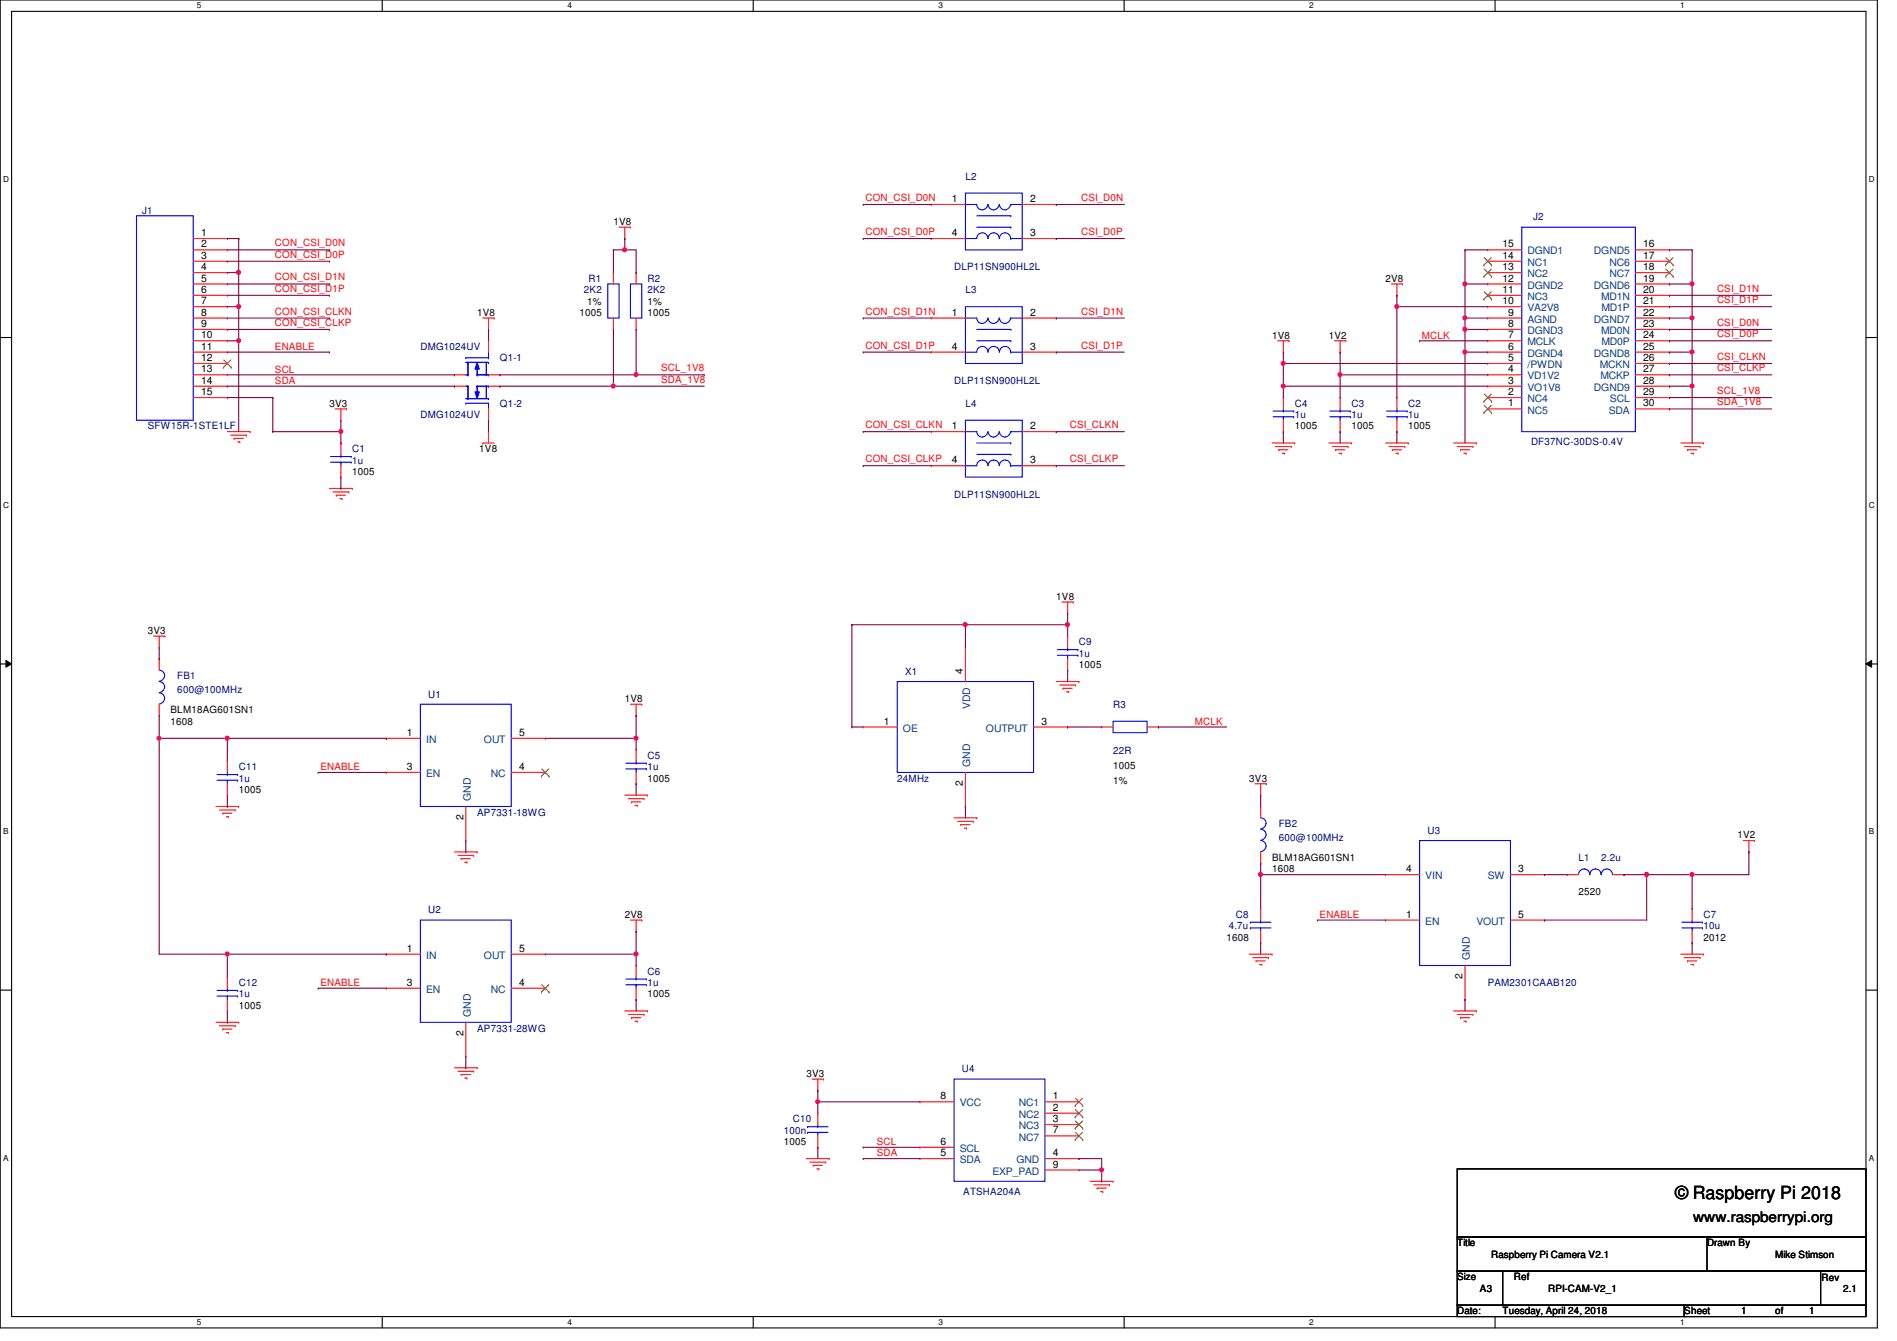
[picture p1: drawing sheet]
<svg xmlns="http://www.w3.org/2000/svg" width="297mm" height="210mm" viewBox="0 0 297 210" stroke-linecap="round" stroke-linejoin="round" font-family="sans-serif">
<path d="M0 0h294v207.9h-294zM1.8 1.8h290.4v204.3h-290.4z" fill="none" stroke="#000" stroke-width=".17"/>
<g fill="#fff">
<path d="M30.8 .2h.7v1.4h-.7z"/>
<path d="M30.8 206.2h.7v1.4h-.7z"/>
</g>
<path d="M59.9 0v1.8M59.9 206.1v1.8" fill="none" stroke="#000" stroke-width=".17"/>
<g fill="#fff">
<path d="M88.9 .2h.6v1.4h-.6z"/>
<path d="M88.9 206.2h.6v1.4h-.6z"/>
</g>
<path d="M117.9 0v1.8M117.9 206.1v1.8" fill="none" stroke="#000" stroke-width=".17"/>
<g fill="#fff">
<path d="M146.9 .2h.7v1.4h-.7z"/>
<path d="M146.9 206.2h.7v1.4h-.7z"/>
</g>
<path d="M176 0v1.8M176 206.1v1.8" fill="none" stroke="#000" stroke-width=".17"/>
<g fill="#fff">
<path d="M205 .2h.7v1.4h-.7z"/>
<path d="M205 206.2h.7v1.4h-.7z"/>
</g>
<path d="M234.1 0v1.8M234.1 206.1v1.8" fill="none" stroke="#000" stroke-width=".17"/>
<g fill="#fff">
<path d="M263.1 .2h.7v1.4h-.7z"/>
<path d="M263.1 206.2h.7v1.4h-.7z"/>
<path d="M.5 27.3h.9v1.4h-.9z"/>
<path d="M292.6 27.3h.9v1.4h-.9z"/>
<path d="M.5 78.4h.9v1.4h-.9z"/>
<path d="M292.6 78.4h.9v1.4h-.9z"/>
</g>
<path d="M0 52.8h1.8M292.2 52.8h1.8" fill="none" stroke="#000" stroke-width=".17"/>
<g fill="#fff">
<path d="M.5 129.5h.8v1.4h-.8z"/>
<path d="M292.6 129.5h.9v1.4h-.9z"/>
</g>
<path d="M0 103.9h1.8M292.2 103.9h1.8" fill="none" stroke="#000" stroke-width=".17"/>
<path d="M.9 103.4l.9 .5-.9 .5zM292.2 103.9l.9-.5v1z" fill="#000"/>
<path d="M.9 103.4l.9 .5-.9 .5zM292.2 103.9l.9-.5v1z" fill="none" stroke="#000" stroke-width=".16"/>
<g fill="#fff">
<path d="M.5 180.5h.8v1.4h-.8z"/>
<path d="M292.6 180.5h.9v1.4h-.9z"/>
</g>
<path d="M0 155h1.8M292.2 155h1.8M228.2 183h64v10.6h-64zM228.2 193.6h64v5.4h-64zM228.2 199h7.1v5.3h-7.1zM235.3 199h49.8v5.3h-49.8zM267.3 193.6h24.9v5.4h-24.9zM285.1 199h7.1v5.3h-7.1zM228.2 204.3h35.5v1.8h-35.5zM263.7 204.3h28.5v1.8h-28.5z" fill="none" stroke="#000" stroke-width=".17"/>
<g fill="none" stroke="#f00" stroke-width=".17">
<path d="M96.9 35.6h1.8M97.8 37.3h.1M97.8 35.6v1.7M98.7 35.6h.1M233 39.1h.1M233 39.1h5.3M256.1 39.1h5.3M261.4 39.1h.1M75.6 49.8h1.8M76.5 51.6h.1M76.5 49.8v1.8M77.4 49.8h.1"/>
<path d="M96.1 51.6h.1M96.1 42.7h.1M96.1 42.7v1.7M96.1 49.8v1.8M200.1 53.3h1.7M201 55.1h.1M201 53.3v1.8M201.8 53.3h.1M209 53.3h1.7M209.8 55.1h.1M209.8 53.3v1.8M210.7 53.3h.1"/>
<path d="M217.8 44.4h1.8M218.7 46.2h.1M218.7 44.4v1.8M219.6 44.4h.1M233 58.7h.1M233 56.9h.1M233 55.1h.1M233 53.3h.1M233 51.6h.1M233 49.8h.1M233 48h.1M233 46.2h.1"/>
<path d="M233 44.4h.1M233 42.7h.1M233 40.9h.1M233 49.8h5.3M233 44.4h5.3M233 53.3h5.3M233 58.7h5.3M233 56.9h5.3M233 55.1h5.3M233 51.6h5.3M233 48h5.3M233 46.2h5.3"/>
<path d="M233 42.7h5.3M233 40.9h5.3M256.1 49.8h5.3M256.1 44.4h5.3M256.1 53.3h5.3M256.1 58.7h5.3M256.1 56.9h5.3M256.1 55.1h5.3M256.1 51.6h5.3M256.1 48h5.3M256.1 46.2h5.3M256.1 42.7h5.3"/>
<path d="M256.1 40.9h5.3M261.4 40.9h.1M261.4 42.7h.1M261.4 44.4h.1M261.4 46.2h.1M261.4 48h.1M261.4 49.8h.1M261.4 51.6h.1M261.4 53.3h.1M261.4 55.1h.1M261.4 56.9h.1M261.4 58.7h.1"/>
<path d="M35.6 67.6h3.6M36.1 68.1h2.5M36.7 68.6h.1M36.7 68.6h1.4M37.2 69.2h.3M37.5 69.2h.1M38.6 68.1h.1M39.2 67.6h.1M51.6 76.5h3.6M52.2 77h2.4M52.5 64h1.8M52.7 77.5h.1"/>
<path d="M52.7 77.5h1.4M53.2 78.1h.3M53.4 65.8h.1M53.4 64v1.8M53.5 78.1h.1M54.3 64h.1M54.6 77h.1M55.2 76.5h.1M75.6 69.3h.1M75.6 69.3h1.8M76.5 67.6h.1M76.5 67.6v1.7"/>
<path d="M145.8 67.6h.1M145.8 72.9h.1M145.8 67.6h5.4M145.8 72.9h5.4M160.1 67.6h5.3M160.1 72.9h5.3M165.4 67.6h.1M165.4 72.9h.1M199.2 69.3h3.5M199.7 69.9h2.5M200.2 70.4h.1M200.2 70.4h1.5"/>
<path d="M200.8 71h.3M201.1 71h.1M202.2 69.9h.1M202.7 69.3h.1M208.1 69.3h3.5M208.6 69.9h2.5M209.1 70.4h.1M209.1 70.4h1.5M209.7 71h.3M210 71h.1M211.1 69.9h.1M211.6 69.3h.1"/>
<path d="M217 69.3h3.5M217.5 69.9h2.5M218 70.4h.1M218 70.4h1.5M218.6 71h.3M218.9 71h.1M220 69.9h.1M220.5 69.3h.1M227.6 69.3h3.6M228.2 69.9h2.4M228.7 70.4h.1M228.7 70.4h1.4"/>
<path d="M229.2 71h.4M229.6 71h.1M230.6 69.9h.1M231.2 69.3h.1M233 64h.1M233 62.2h.1M233 60.5h.1M233 64h5.3M233 62.2h5.3M233 60.5h5.3M256.1 64h5.3M256.1 62.2h5.3"/>
<path d="M256.1 60.5h5.3M261.4 60.5h.1M261.4 62.2h.1M261.4 64h.1M263.2 69.3h3.5M263.7 69.9h2.5M264.2 70.4h.1M264.2 70.4h1.5M264.8 71h.3M265.1 71h.1M266.2 69.9h.1M266.7 69.3h.1"/>
<path d="M24 99.6h1.8M24.9 99.6v1.7M25.8 99.6h.1M166.3 94.2h1.8M167.2 96h.1M167.2 99.6h.1M167.2 94.2v1.8M167.2 99.6v1.7M168.1 94.2h.1M24.9 101.3h.1M24.9 103.1h.1M24.9 112h.1"/>
<path d="M24.9 103.1v1.8M24.9 110.2v1.8M60.5 115.6h.1M60.5 115.6h5.3M80 115.6h5.4M85.4 115.6h.1M98.7 110.2h1.8M99.6 112h.1M99.6 117.3h.1M99.6 110.2v1.8M99.6 117.3v1.8M100.5 110.2h.1"/>
<path d="M165.4 106.7h3.5M165.9 107.2h2.5M166.5 107.7h.1M166.5 107.7h1.4M167 108.3h.3M167.2 104.9h.1M167.2 103.1v1.8M167.3 108.3h.1M168.4 107.2h.1M168.9 106.7h.1M172.5 113.8h.1M172.5 113.8h1.8"/>
<path d="M179.6 113.8h1.8M181.4 113.8h.1M33.8 126.2h3.6M34.4 126.8h2.4M34.9 127.3h.1M34.9 127.3h1.4M35.4 127.8h.4M35.8 127.8h.1M36.8 126.8h.1M37.4 126.2h.1M60.5 120.9h.1M60.5 120.9h5.3"/>
<path d="M71.2 133.3h3.5M71.7 133.9h2.5M72.2 134.4h.1M72.2 134.4h1.5M72.8 135h.3M72.9 131.6h.1M72.9 126.2v5.4M73.1 135h.1M74.2 133.9h.1M74.7 133.3h.1M80 120.9h5.4M85.4 120.9h.1"/>
<path d="M97.8 124.5h3.6M98.4 125h2.4M98.9 125.5h.1M98.9 125.5h1.4M99.4 126.1h.4M99.6 122.7h.1M99.6 120.9v1.8M99.8 126.1h.1M100.8 125h.1M101.4 124.5h.1M149.4 128h3.5M149.9 128.6h2.5"/>
<path d="M150.4 129.1h.1M150.4 129.1h1.5M151 129.6h.3M151.3 129.6h.1M152.4 128.6h.1M152.9 128h.1M196.5 122.7h1.8M197.4 124.5h.1M197.4 126.2h.1M197.4 135.1h.1M197.4 122.7v1.8M197.4 126.2v1.8"/>
<path d="M197.4 133.3v1.8M198.3 122.7h.1M217 136.9h.1M217 136.9h5.3M236.5 136.9h5.3M241.8 136.9h.1M245.4 136.9h.1M245.4 136.9h1.8M252.5 136.9h1.8M254.3 136.9h.1M273 131.6h1.7M273.9 133.3h.1"/>
<path d="M273.9 131.6v1.7M274.7 131.6h.1M60.5 149.4h.1M60.5 154.7h.1M60.5 149.4h5.3M60.5 154.7h5.3M80 149.4h5.4M80 154.7h5.4M85.4 149.4h.1M85.4 154.7h.1M97.8 158.2h3.6M98.4 158.8h2.4"/>
<path d="M98.7 144h1.8M98.9 159.3h.1M98.9 159.3h1.4M99.4 159.9h.4M99.6 145.8h.1M99.6 151.1h.1M99.6 156.5h.1M99.6 144v1.8M99.6 151.1v1.8M99.6 154.7v1.8M99.8 159.9h.1M100.5 144h.1"/>
<path d="M100.8 158.8h.1M101.4 158.2h.1M195.6 149.4h3.6M196.2 149.9h2.4M196.7 150.4h.1M196.7 150.4h1.4M197.2 151h.4M197.6 151h.1M198.6 149.9h.1M199.2 149.4h.1M217 144h.1M217 144h5.3"/>
<path d="M227.6 158.2h3.6M228.2 158.8h2.4M228.7 159.3h.1M228.7 159.3h1.4M229.2 159.9h.4M229.4 156.5h.1M229.4 151.1v5.4M229.6 159.9h.1M230.6 158.8h.1M231.2 158.2h.1M236.5 144h5.3M241.8 144h.1"/>
<path d="M263.2 149.4h3.5M263.7 149.9h2.5M264.2 150.4h.1M264.2 150.4h1.5M264.8 151h.3M265.1 151h.1M266.2 149.9h.1M266.7 149.4h.1M33.8 160h3.6M34.4 160.6h2.4M34.9 161.1h.1M34.9 161.1h1.4"/>
<path d="M35.4 161.6h.4M35.8 161.6h.1M36.8 160.6h.1M37.4 160h.1M71.2 167.1h3.5M71.7 167.7h2.5M72.2 168.2h.1M72.2 168.2h1.5M72.8 168.7h.3M72.9 165.4h.1M72.9 160v5.4M73.1 168.7h.1"/>
<path d="M74.2 167.7h.1M74.7 167.1h.1M127.2 168.9h1.7M128.1 170.7h.1M128.1 168.9v1.8M128.9 168.9h.1M126.3 181.4h3.5M126.8 181.9h2.5M127.3 182.4h.1M127.3 182.4h1.5M127.9 183h.3M128.2 183h.1"/>
<path d="M129.3 181.9h.1M129.8 181.4h.1M170.7 184.9h3.6M171.3 185.5h2.4M171.8 186h.1M171.8 186h1.4M172.3 186.5h.4M172.7 186.5h.1M173.7 185.5h.1M174.3 184.9h.1"/>
</g>
<g fill="none" stroke="#00f" stroke-width=".17">
<path d="M238.3 35.6h17.8v32h-17.8zM95.2 44.4h1.7v5.4h-1.7zM72.9 63.1h.1M72.9 62.4h3.6M72.9 60.5h.4M72.9 63.1h3.6M73.3 60.5h.1M73.3 62.2h.1M73.3 62.4h.1M73.3 60.5v1.9M74.7 60.5h.1M74.7 60.5h1.8"/>
<path d="M74.7 60.5v1M76.2 60.6h.1M76.2 60.5h.1M76.2 60.5v1.9M76.5 62.4h.1M76.5 60.5h.1M76.5 63.1h.1M76.5 63.1v.9M151.2 65.8h8.9v8.9h-8.9zM151.2 67.6h1.7a.87 .87 0 0 0 .9 .8 .87 .87 0 0 0 .9-.8M151.2 72.9h.1M151.2 67.6h.1"/>
<path d="M151.2 72.9h1.7a.87 .87 0 0 1 .9-.9 .87 .87 0 0 1 .9 .9M152.9 69.3h5.4M152.9 71.1h5.4M154.7 67.6a.87 .87 0 0 0 .9 .8 .87 .87 0 0 0 .9-.8M154.7 72.9a.87 .87 0 0 1 .9-.9 .87 .87 0 0 1 .9 .9M156.5 67.6a.87 .87 0 0 0 .9 .8 .87 .87 0 0 0 .8-.8M156.5 72.9a.87 .87 0 0 1 .9-.9 .87 .87 0 0 1 .8 .9M158.3 69.3h.1M158.3 71.1h.1M158.3 67.6h.1M158.3 72.9h.1M158.3 72.9h1.8"/>
<path d="M158.3 67.6h1.8M24.9 104.9a.87 .87 0 0 1 .9 .9 .87 .87 0 0 1-.9 .8M24.9 106.7a.87 .87 0 0 1 .9 .8 .87 .87 0 0 1-.9 .9M24.9 108.5a.87 .87 0 0 1 .9 .8 .87 .87 0 0 1-.9 .9M65.8 110.2h14.2v16h-14.2zM98 119.5h3.2M99.6 119.5h.1M99.6 119.1v.4M101.2 119.5h.1M165.6 102.6h3.2M165.6 101.7h3.2M167.2 101.7h.1"/>
<path d="M167.2 102.6h.1M167.2 101.3v.4M167.2 102.6v.5M168.8 102.6h.1M168.8 101.7h.1M174.3 112.9h5.3v1.8h-5.3zM98 120.4h3.2M99.6 120.4h.1M99.6 120.4v.5M101.2 120.4h.1M197.4 128a.87 .87 0 0 1 .8 .9 .87 .87 0 0 1-.8 .9M197.4 129.8a.87 .87 0 0 1 .8 .9 .87 .87 0 0 1-.8 .8"/>
<path d="M197.4 131.6a.87 .87 0 0 1 .8 .8 .87 .87 0 0 1-.8 .9M222.3 131.6h14.2v19.5h-14.2zM247.2 136.9a.87 .87 0 0 1 .8-.9 .87 .87 0 0 1 .9 .9M249 136.9a.87 .87 0 0 1 .8-.9 .87 .87 0 0 1 .9 .9M250.7 136.9a.87 .87 0 0 1 .9-.9 .87 .87 0 0 1 .9 .9M65.8 144h14.2v16h-14.2zM98 154.1h3.2M98 153.2h3.2M99.6 153.2h.1M99.6 154.1h.1M99.6 152.9v.3M99.6 154.1v.6"/>
<path d="M101.2 154.1h.1M101.2 153.2h.1"/>
</g>
<g fill="none" stroke="#804000" stroke-width=".16">
<path d="M232.4 46.8h.1M232.4 43.3h.1M232.4 41.5h.1M232.4 45.7l1.1 1.1M232.4 42.1l1.1 1.2M232.4 40.3l1.1 1.2M233.5 45.7l-1.1 1.1M233.5 42.1l-1.1 1.2M233.5 40.3l-1.1 1.2M233.5 46.8h.1M233.5 43.3h.1M233.5 41.5h.1"/>
<path d="M260.8 41.5h.1M260.8 43.3h.1M260.9 40.3l1.1 1.2M260.9 42.1l1.1 1.2M262 40.3l-1.2 1.2M262 42.1l-1.2 1.2M262 41.5h.1M262 43.3h.1M232.4 64.6h.1M232.4 62.8h.1M232.4 63.5l1.1 1.1M232.4 61.7l1.1 1.1"/>
<path d="M233.5 63.5l-1.1 1.1M233.5 61.7l-1.1 1.1M233.5 64.6h.1M233.5 62.8h.1M84.8 121.5h.1M84.8 120.4l1.2 1.1M85.9 120.4l-1.1 1.1M86 121.5h.1M84.8 155.3h.1M84.8 154.1l1.2 1.2M85.9 154.1l-1.1 1.2M86 155.3h.1"/>
</g>
<path d="M74.4 61.3h.7l-.4 1.1z" fill="#00f"/>
<g fill="none" stroke="#00f" stroke-width=".17">
<path d="M72.9 56h.1M72.9 56.7h3.6M72.9 58.7h.4M72.9 56h3.6M73.3 58.7h.1M73.3 56.9h.1M73.3 56.7h.1M73.3 56.7v2M74.7 58.7h.1M74.7 58.7h1.8M74.7 57.6v1.1M76.2 58.5h.1"/>
<path d="M76.2 58.7h.1M76.2 56.7v2M76.5 56.7h.1M76.5 58.7h.1M76.5 56h.1M76.5 55.1v.9M74.4 61.3h.7l-.4 1.1zM217.1 65.2h3.2M217.1 64.3h3.2M218.7 64.3h.1M218.7 65.2h.1M218.7 64v.3"/>
<path d="M218.7 65.2v.6M220.3 65.2h.1M220.3 64.3h.1M34 122.1h3.2M34 121.2h3.2M35.6 121.2h.1M35.6 122.1h.1M35.6 120.9v.3M35.6 122.1v.6M37.2 122.1h.1M37.2 121.2h.1M195.8 145.2h.1"/>
<path d="M195.8 144.4h.1M195.8 145.2h3.2M195.8 144.4h3.2M197.4 144.4h.1M197.4 145.2h.1M197.4 144v.4M197.4 145.2v.6"/>
</g>
<g fill="none" stroke="#f00" stroke-width=".17">
<path d="M71.2 60.5h.1M71.2 60.5h1.7M76.5 65.8h.1M76.5 64v1.8M76.5 60.5h1.8M78.3 60.5h.1M218.7 62.2h.1M218.7 67.6h.1M218.7 62.2v1.8M218.7 65.8v1.8M35.6 119.1h.1M35.6 119.1v1.8"/>
<path d="M35.6 124.5h.1M35.6 122.7v1.8M197.4 142.2h.1M197.4 147.6h.1M197.4 142.2v1.8M197.4 145.8v1.8"/>
</g>
<path d="M74.7 56.7l.4 1.1h-.7z" fill="#00f"/>
<g fill="none" stroke="#00f" stroke-width=".17">
<path d="M21.4 33.8h8.9v32h-8.9zM151.2 30.2h8.9v8.9h-8.9zM151.2 32h1.7a.87 .87 0 0 0 .9 .9 .87 .87 0 0 0 .9-.9M151.2 37.3h.1M151.2 32h.1M151.2 37.3h1.7a.87 .87 0 0 1 .9-.9 .87 .87 0 0 1 .9 .9M152.9 33.8h5.4M152.9 35.6h5.4M154.7 32a.87 .87 0 0 0 .9 .9 .87 .87 0 0 0 .9-.9M154.7 37.3a.87 .87 0 0 1 .9-.9 .87 .87 0 0 1 .9 .9M156.5 32a.87 .87 0 0 0 .9 .9 .87 .87 0 0 0 .8-.9M156.5 37.3a.87 .87 0 0 1 .9-.9 .87 .87 0 0 1 .8 .9"/>
<path d="M158.3 33.8h.1M158.3 35.6h.1M158.3 32h.1M158.3 37.3h.1M158.3 37.3h1.8M158.3 32h1.8M74.7 56.7l.4 1.1h-.7zM98.7 44.4h1.8v5.4h-1.8zM151.2 48h8.9v8.9h-8.9zM151.2 49.8h1.7a.87 .87 0 0 0 .9 .8 .87 .87 0 0 0 .9-.8M151.2 55.1h.1M151.2 49.8h.1"/>
<path d="M151.2 55.1h1.7a.87 .87 0 0 1 .9-.9 .87 .87 0 0 1 .9 .9M152.9 51.6h5.4M152.9 53.3h5.4M154.7 49.8a.87 .87 0 0 0 .9 .8 .87 .87 0 0 0 .9-.8M154.7 55.1a.87 .87 0 0 1 .9-.9 .87 .87 0 0 1 .9 .9M156.5 49.8a.87 .87 0 0 0 .9 .8 .87 .87 0 0 0 .8-.8M156.5 55.1a.87 .87 0 0 1 .9-.9 .87 .87 0 0 1 .8 .9M158.3 51.6h.1M158.3 53.3h.1M158.3 49.8h.1M158.3 55.1h.1M158.3 55.1h1.8"/>
<path d="M158.3 49.8h1.8M51.8 72.3h3.2M51.8 71.5h3.2M53.4 71.5h.1M53.4 72.3h.1M53.4 71.1v.4M53.4 72.3v.6M55 72.3h.1M55 71.5h.1M199.3 65.2h3.3M199.3 64.3h3.3M201 64.3h.1"/>
<path d="M201 65.2h.1M201 64v.3M201 65.2v.6M202.6 65.2h.1M202.6 64.3h.1M208.2 65.2h3.3M208.2 64.3h3.3M209.8 64.3h.1M209.8 65.2h.1M209.8 64v.3M209.8 65.2v.6M211.5 65.2h.1"/>
<path d="M211.5 64.3h.1M140.5 106.7h21.3v14.2h-21.3zM34 155.9h3.2M34 155h3.2M35.6 155h.1M35.6 155.9h.1M35.6 154.7v.3M35.6 155.9v.6M37.2 155.9h.1M37.2 155h.1M263.4 145.2h3.2M263.4 144.4h3.2"/>
<path d="M265 144.4h.1M265 145.2h.1M265 144v.4M265 145.2v.6M266.6 145.2h.1M266.6 144.4h.1M126.4 177.2h.1M126.4 176.4h.1M126.4 177.2h3.3M126.4 176.4h3.3M128.1 176.4h.1M128.1 177.2h.1"/>
<path d="M128.1 176v.4M128.1 177.2v.6M149.4 168.9h14.2v16h-14.2z"/>
</g>
<g fill="none" stroke="#f00" stroke-width=".17">
<path d="M30.3 37.3h5.3M30.3 39.1h5.3M35.6 37.3h.1M35.6 39.1h.1M145.8 32h.1M145.8 37.3h.1M145.8 32h5.4M145.8 37.3h5.4M160.1 32h5.3M160.1 37.3h5.3M165.4 32h.1M165.4 37.3h.1"/>
<path d="M30.3 58.7h5.3M30.3 49.8h5.3M30.3 55.1h5.3M30.3 40.9h5.3M30.3 42.7h5.3M30.3 44.4h5.3M30.3 46.2h5.3M30.3 48h5.3M30.3 51.6h5.3M30.3 53.3h5.3M30.3 56.9h5.3M35.6 40.9h.1"/>
<path d="M35.6 42.7h.1M35.6 44.4h.1M35.6 46.2h.1M35.6 48h.1M35.6 49.8h.1M35.6 51.6h.1M35.6 53.3h.1M35.6 55.1h.1M35.6 56.9h.1M35.6 58.7h.1M71.2 58.7h.1M71.2 58.7h1.7"/>
<path d="M76.5 53.3h.1M76.5 53.3v1.8M76.5 58.7h1.8M78.3 58.7h.1M99.6 51.6h.1M99.6 42.7h.1M99.6 42.7v1.7M99.6 49.8v1.8M145.8 49.8h.1M145.8 55.1h.1M145.8 49.8h5.4M145.8 55.1h5.4"/>
<path d="M160.1 49.8h5.3M160.1 55.1h5.3M165.4 49.8h.1M165.4 55.1h.1M30.3 60.5h5.3M30.3 62.2h5.3M35.6 60.5h.1M35.6 62.2h.1M53.4 69.3h.1M53.4 74.7h.1M53.4 69.3v1.8M53.4 72.9v1.8"/>
<path d="M201 62.2h.1M201 67.6h.1M201 62.2v1.8M201 65.8v1.8M209.8 62.2h.1M209.8 67.6h.1M209.8 62.2v1.8M209.8 65.8v1.8M135.2 113.8h.1M135.2 113.8h5.3M151.2 101.3h.1M151.2 101.3v5.4"/>
<path d="M161.8 113.8h5.4M167.2 113.8h.1M151.2 126.2h.1M151.2 120.9v5.3M35.6 152.9h.1M35.6 158.2h.1M35.6 152.9v1.8M35.6 156.5v1.7M265 142.2h.1M265 147.6h.1M265 142.2v1.8M265 145.8v1.8"/>
<path d="M128.1 174.2h.1M128.1 179.6h.1M128.1 174.2v1.8M128.1 177.8v1.8M144.1 172.5h.1M144.1 179.6h.1M144.1 172.5h5.3M144.1 179.6h5.3M163.6 172.5h5.3M163.6 174.2h5.3M163.6 176h5.3M163.6 177.8h5.3"/>
<path d="M168.9 172.5h.1M168.9 174.2h.1M168.9 176h.1M168.9 177.8h.1M144.1 181.4h.1M144.1 181.4h5.3M163.6 181.4h5.3M163.6 183.1h5.3M168.9 181.4h.1M168.9 183.1h.1"/>
</g>
<g fill="none" stroke="#804000" stroke-width=".16">
<path d="M35 57.5h.1M35 56.3l1.2 1.2M36.1 56.3l-1.1 1.2M36.2 57.5h.1M168.4 173.1h.1M168.4 174.8h.1M168.4 176.6h.1M168.4 178.4h.1M168.4 171.9l1.1 1.2M168.4 173.7l1.1 1.1M168.4 175.5l1.1 1.1M168.4 177.2l1.1 1.2"/>
<path d="M169.5 171.9l-1.1 1.2M169.5 173.7l-1.1 1.1M169.5 175.5l-1.1 1.1M169.5 177.2l-1.1 1.2M169.5 173.1h.1M169.5 174.8h.1M169.5 176.6h.1M169.5 178.4h.1"/>
</g>
<path d="M35.6 37.3h1.8M37.4 37.3h.1M37.4 37.3v5.4M76.5 51.6h.1M76.5 51.6v1.7" fill="none" stroke="#800040" stroke-width=".17"/>
<circle cx="37.4" cy="42.6" r=".32" fill="#f0f"/>
<circle cx="37.4" cy="42.6" r=".32" fill="none" stroke="#f0f" stroke-width=".17"/>
<path d="M35.6 42.7h1.8M35.6 48h1.8M37.4 42.7h.1M37.4 48h.1M37.4 42.7v10.6" fill="none" stroke="#800040" stroke-width=".17"/>
<circle cx="37.4" cy="48" r=".32" fill="#f0f"/>
<circle cx="37.4" cy="48" r=".32" fill="none" stroke="#f0f" stroke-width=".17"/>
<path d="M35.6 53.3h1.8M37.4 53.3h.1M37.4 53.3v14.3" fill="none" stroke="#800040" stroke-width=".17"/>
<circle cx="37.4" cy="53.3" r=".32" fill="#f0f"/>
<circle cx="37.4" cy="53.3" r=".32" fill="none" stroke="#f0f" stroke-width=".17"/>
<path d="M35.6 62.2h7.1M42.7 62.2h.1M42.7 67.6h.1M42.7 62.2v5.4M42.7 67.6h10.7M53.4 67.6h.1M53.4 65.8v1.8" fill="none" stroke="#800040" stroke-width=".17"/>
<circle cx="53.4" cy="67.5" r=".32" fill="#f0f"/>
<circle cx="53.4" cy="67.5" r=".32" fill="none" stroke="#f0f" stroke-width=".17"/>
<g fill="none" stroke="#800040" stroke-width=".17">
<path d="M35.6 58.7h35.6M71.2 58.7h.1M78.3 58.7h.1M78.3 58.7h21.3M96.1 51.6h.1M96.1 51.6v8.9h-17.8M35.6 60.5h35.6M53.4 69.3h.1M53.4 76.5h.1M53.4 67.6v1.7M53.4 74.7v1.8M71.2 60.5h.1"/>
<path d="M76.5 65.8h.1M76.5 65.8v1.8M78.3 60.5h.1"/>
</g>
<circle cx="96" cy="60.4" r=".32" fill="#f0f"/>
<circle cx="96" cy="60.4" r=".32" fill="none" stroke="#f0f" stroke-width=".17"/>
<path d="M99.6 58.7h.1M99.6 51.6v7.1M96.1 60.5h.1M96.1 60.5h14.2" fill="none" stroke="#800040" stroke-width=".17"/>
<circle cx="99.6" cy="58.6" r=".32" fill="#f0f"/>
<circle cx="99.6" cy="58.6" r=".32" fill="none" stroke="#f0f" stroke-width=".17"/>
<path d="M96.1 39.1h.1M96.1 39.1v3.6M96.1 39.1h3.5v3.6M97.8 37.3h.1M97.8 39.1h.1M97.8 37.3v1.8M99.6 42.7h.1M99.6 58.7h10.7M110.3 58.7h.1" fill="none" stroke="#800040" stroke-width=".17"/>
<circle cx="97.8" cy="39.1" r=".32" fill="#f0f"/>
<circle cx="97.8" cy="39.1" r=".32" fill="none" stroke="#f0f" stroke-width=".17"/>
<g fill="none" stroke="#800040" stroke-width=".17">
<path d="M35.6 39.1h16M51.6 39.1h.1M261.4 39.1h.1M261.4 39.1h3.6M265 39.1h.1M265 39.1v5.3M35.6 55.1h16M35.6 51.6h16M35.6 49.8h16M35.6 46.2h16M35.6 44.4h16M35.6 40.9h16"/>
<path d="M51.6 55.1h.1M51.6 51.6h.1M51.6 49.8h.1M51.6 46.2h.1M51.6 44.4h.1M51.6 40.9h.1"/>
</g>
<circle cx="264.9" cy="44.4" r=".32" fill="#f0f"/>
<circle cx="264.9" cy="44.4" r=".32" fill="none" stroke="#f0f" stroke-width=".17"/>
<path d="M261.4 44.4h.1M261.4 49.8h.1M261.4 44.4h3.6M261.4 49.8h3.6M265 44.4h.1M265 49.8h.1M265 44.4v10.7" fill="none" stroke="#800040" stroke-width=".17"/>
<circle cx="264.9" cy="55.1" r=".32" fill="#f0f"/>
<circle cx="264.9" cy="55.1" r=".32" fill="none" stroke="#f0f" stroke-width=".17"/>
<circle cx="264.9" cy="49.8" r=".32" fill="#f0f"/>
<circle cx="264.9" cy="49.8" r=".32" fill="none" stroke="#f0f" stroke-width=".17"/>
<path d="M261.4 55.1h.1M261.4 55.1h3.6M265 55.1h.1M265 55.1v14.2M261.4 60.5h.1M261.4 60.5h3.6M265 60.5h.1" fill="none" stroke="#800040" stroke-width=".17"/>
<circle cx="264.9" cy="60.4" r=".32" fill="#f0f"/>
<circle cx="264.9" cy="60.4" r=".32" fill="none" stroke="#f0f" stroke-width=".17"/>
<path d="M229.4 39.1h.1M229.4 39.1h3.6M229.4 39.1v5.3" fill="none" stroke="#800040" stroke-width=".17"/>
<circle cx="229.4" cy="44.4" r=".32" fill="#f0f"/>
<circle cx="229.4" cy="44.4" r=".32" fill="none" stroke="#f0f" stroke-width=".17"/>
<path d="M229.4 44.4h.1M229.4 49.8h.1M229.4 44.4h3.6M229.4 44.4v5.4M229.4 49.8h3.6" fill="none" stroke="#800040" stroke-width=".17"/>
<circle cx="229.4" cy="49.8" r=".32" fill="#f0f"/>
<circle cx="229.4" cy="49.8" r=".32" fill="none" stroke="#f0f" stroke-width=".17"/>
<path d="M229.4 49.8h.1M229.4 51.6h.1M229.4 49.8v5.3M229.4 51.6h3.6" fill="none" stroke="#800040" stroke-width=".17"/>
<circle cx="229.4" cy="55.1" r=".32" fill="#f0f"/>
<circle cx="229.4" cy="55.1" r=".32" fill="none" stroke="#f0f" stroke-width=".17"/>
<circle cx="229.4" cy="51.5" r=".32" fill="#f0f"/>
<circle cx="229.4" cy="51.5" r=".32" fill="none" stroke="#f0f" stroke-width=".17"/>
<g fill="none" stroke="#800040" stroke-width=".17">
<path d="M218.7 46.2h.1M218.7 48h.1M218.7 48h14.3M218.7 46.2v1.8M229.4 55.1h.1M229.4 55.1h3.6M229.4 55.1v14.2M261.4 58.7h.1M261.4 56.9h.1M261.4 48h.1M261.4 46.2h.1M261.4 53.3h.1"/>
<path d="M261.4 51.6h.1M261.4 58.7h16M261.4 56.9h16M261.4 48h16M261.4 46.2h16M261.4 53.3h16M261.4 51.6h16M261.4 64h.1M261.4 62.2h.1M261.4 64h16M261.4 62.2h16"/>
</g>
<circle cx="218.7" cy="48" r=".32" fill="#f0f"/>
<circle cx="218.7" cy="48" r=".32" fill="none" stroke="#f0f" stroke-width=".17"/>
<path d="M209.8 55.1h.1M209.8 58.7h.1M209.8 55.1v3.6M209.8 58.7h23.2" fill="none" stroke="#800040" stroke-width=".17"/>
<circle cx="209.8" cy="58.6" r=".32" fill="#f0f"/>
<circle cx="209.8" cy="58.6" r=".32" fill="none" stroke="#f0f" stroke-width=".17"/>
<path d="M201 55.1h.1M201 55.1v1.8M201 60.5h.1M201 60.5h32" fill="none" stroke="#800040" stroke-width=".17"/>
<circle cx="200.9" cy="60.4" r=".32" fill="#f0f"/>
<circle cx="200.9" cy="60.4" r=".32" fill="none" stroke="#f0f" stroke-width=".17"/>
<path d="M201 56.9h.1M201 56.9h32M222.3 53.3h.1M222.3 53.3h10.7" fill="none" stroke="#800040" stroke-width=".17"/>
<circle cx="200.9" cy="56.9" r=".32" fill="#f0f"/>
<circle cx="200.9" cy="56.9" r=".32" fill="none" stroke="#f0f" stroke-width=".17"/>
<g fill="none" stroke="#800040" stroke-width=".17">
<path d="M201 56.9h.1M201 56.9v5.3M209.8 58.7h.1M209.8 58.7v3.5M218.7 48h.1M218.7 48v14.2M201 60.5h.1M201 67.6h.1M201 67.6v1.7M209.8 67.6h.1M209.8 67.6v1.7M218.7 67.6h.1"/>
<path d="M218.7 67.6v1.7M24.9 115.6h.1M24.9 112v37.4h10.7M24.9 115.6h10.7M35.6 115.6h.1M35.6 149.4h.1"/>
</g>
<circle cx="24.9" cy="115.5" r=".32" fill="#f0f"/>
<circle cx="24.9" cy="115.5" r=".32" fill="none" stroke="#f0f" stroke-width=".17"/>
<path d="M24.9 103.1h.1M24.9 101.3v1.8M85.4 115.6h14.2M99.6 115.6h.1M49.8 120.9h.1M49.8 120.9h10.7M72.9 133.3h.1M72.9 131.6v1.7M49.8 154.7h.1M49.8 154.7h10.7M72.9 167.1h.1M72.9 165.4v1.7" fill="none" stroke="#800040" stroke-width=".17"/>
<circle cx="99.6" cy="115.5" r=".32" fill="#f0f"/>
<circle cx="99.6" cy="115.5" r=".32" fill="none" stroke="#f0f" stroke-width=".17"/>
<path d="M99.6 112h.1M99.6 112v3.6M85.4 149.4h14.2M99.6 149.4h.1" fill="none" stroke="#800040" stroke-width=".17"/>
<circle cx="99.6" cy="149.3" r=".32" fill="#f0f"/>
<circle cx="99.6" cy="149.3" r=".32" fill="none" stroke="#f0f" stroke-width=".17"/>
<g fill="none" stroke="#800040" stroke-width=".17">
<path d="M99.6 115.6h.1M99.6 115.6v1.7M99.6 122.7h.1M99.6 122.7v1.8M197.4 124.5h.1M197.4 135.1h.1M197.4 136.9h.1M197.4 124.5v1.7M197.4 135.1v1.8M197.4 136.9h19.6M99.6 145.8h.1M99.6 149.4h.1"/>
<path d="M99.6 156.5h.1M99.6 145.8v5.3M99.6 156.5v1.7"/>
</g>
<circle cx="197.4" cy="136.9" r=".32" fill="#f0f"/>
<circle cx="197.4" cy="136.9" r=".32" fill="none" stroke="#f0f" stroke-width=".17"/>
<g fill="none" stroke="#800040" stroke-width=".17">
<path d="M197.4 136.9h.1M197.4 136.9v5.3M241.8 136.9h.1M241.8 136.9h3.6M254.3 136.9h.1M254.3 136.9h10.7M257.8 136.9h.1M257.8 136.9v7.1h-16M197.4 147.6h.1M197.4 147.6v1.8M206.3 144h.1M206.3 144h10.7"/>
<path d="M229.4 156.5h.1M229.4 156.5v1.7M241.8 144h.1"/>
</g>
<circle cx="264.9" cy="136.9" r=".32" fill="#f0f"/>
<circle cx="264.9" cy="136.9" r=".32" fill="none" stroke="#f0f" stroke-width=".17"/>
<circle cx="257.8" cy="136.9" r=".32" fill="#f0f"/>
<circle cx="257.8" cy="136.9" r=".32" fill="none" stroke="#f0f" stroke-width=".17"/>
<g fill="none" stroke="#800040" stroke-width=".17">
<path d="M133.4 97.8h.1M133.4 97.8v16M133.4 97.8h17.8M167.2 96h.1M167.2 97.8h.1M167.2 96v3.6M133.4 113.8h.1M133.4 113.8h1.8M167.2 104.9h.1M167.2 113.8h.1M167.2 104.9v1.8M167.2 113.8h5.3"/>
<path d="M181.4 113.8h.1M181.4 113.8h10.7M265 136.9h.1M265 136.9v5.3M273.9 133.3h.1M273.9 133.3v3.6h-8.9M265 147.6h.1M265 147.6v1.8"/>
</g>
<circle cx="151.1" cy="97.8" r=".32" fill="#f0f"/>
<circle cx="151.1" cy="97.8" r=".32" fill="none" stroke="#f0f" stroke-width=".17"/>
<g fill="none" stroke="#800040" stroke-width=".17">
<path d="M151.2 97.8h.1M151.2 97.8v3.5M151.2 126.2h.1M151.2 126.2v1.8M128.1 170.7h.1M128.1 172.5h.1M128.1 170.7v1.8M128.1 172.5h16M135.2 179.6h.1M135.2 179.6h8.9M135.2 181.4h.1M135.2 181.4h8.9"/>
<path d="M168.9 181.4h.1M168.9 181.4h3.6v1.7M172.5 183.1h.1"/>
</g>
<circle cx="128" cy="172.4" r=".32" fill="#f0f"/>
<circle cx="128" cy="172.4" r=".32" fill="none" stroke="#f0f" stroke-width=".17"/>
<path d="M151.2 97.8h.1M151.2 97.8h16M128.1 179.6h.1M128.1 172.5h.1M128.1 172.5v1.7M128.1 179.6v1.8" fill="none" stroke="#800040" stroke-width=".17"/>
<circle cx="167.1" cy="97.8" r=".32" fill="#f0f"/>
<circle cx="167.1" cy="97.8" r=".32" fill="none" stroke="#f0f" stroke-width=".17"/>
<path d="M168.9 183.1h3.6M172.5 183.1h.1M172.5 184.9h.1M172.5 183.1v1.8" fill="none" stroke="#800040" stroke-width=".17"/>
<circle cx="172.5" cy="183.1" r=".32" fill="#f0f"/>
<circle cx="172.5" cy="183.1" r=".32" fill="none" stroke="#f0f" stroke-width=".17"/>
<path d="M35.6 115.6h.1M35.6 115.6v3.5M35.6 115.6h24.9M60.5 115.6h.1M35.6 126.2h.1M35.6 124.5v1.7M35.6 158.2v1.8M35.6 160h.1" fill="none" stroke="#800040" stroke-width=".17"/>
<circle cx="35.6" cy="115.5" r=".32" fill="#f0f"/>
<circle cx="35.6" cy="115.5" r=".32" fill="none" stroke="#f0f" stroke-width=".17"/>
<path d="M35.6 149.4h.1M35.6 149.4v3.5M35.6 149.4h24.9M60.5 149.4h.1" fill="none" stroke="#800040" stroke-width=".17"/>
<circle cx="35.6" cy="149.3" r=".32" fill="#f0f"/>
<circle cx="35.6" cy="149.3" r=".32" fill="none" stroke="#f0f" stroke-width=".17"/>
<g fill="none" stroke="#800040" stroke-width=".17">
<path d="M135.2 37.3h.1M135.2 32h.1M135.2 37.3h10.6M135.2 32h10.6M165.4 37.3h.1M165.4 32h.1M165.4 37.3h10.7M165.4 32h10.7M135.2 55.1h.1M135.2 49.8h.1M135.2 55.1h10.6M135.2 49.8h10.6"/>
<path d="M165.4 55.1h.1M165.4 49.8h.1M165.4 55.1h10.7M165.4 49.8h10.7M135.2 72.9h.1M135.2 67.6h.1M135.2 72.9h10.6M135.2 67.6h10.6M165.4 72.9h.1M165.4 67.6h.1M165.4 72.9h10.7M165.4 67.6h10.7"/>
</g>
<circle cx="37.4" cy="42.6" r=".32" fill="#f0f"/>
<circle cx="37.4" cy="42.6" r=".32" fill="none" stroke="#f0f" stroke-width=".17"/>
<circle cx="37.4" cy="48" r=".32" fill="#f0f"/>
<circle cx="37.4" cy="48" r=".32" fill="none" stroke="#f0f" stroke-width=".17"/>
<circle cx="37.4" cy="53.3" r=".32" fill="#f0f"/>
<circle cx="37.4" cy="53.3" r=".32" fill="none" stroke="#f0f" stroke-width=".17"/>
<circle cx="53.4" cy="67.5" r=".32" fill="#f0f"/>
<circle cx="53.4" cy="67.5" r=".32" fill="none" stroke="#f0f" stroke-width=".17"/>
<circle cx="96" cy="60.4" r=".32" fill="#f0f"/>
<circle cx="96" cy="60.4" r=".32" fill="none" stroke="#f0f" stroke-width=".17"/>
<circle cx="99.6" cy="58.6" r=".32" fill="#f0f"/>
<circle cx="99.6" cy="58.6" r=".32" fill="none" stroke="#f0f" stroke-width=".17"/>
<circle cx="97.8" cy="39.1" r=".32" fill="#f0f"/>
<circle cx="97.8" cy="39.1" r=".32" fill="none" stroke="#f0f" stroke-width=".17"/>
<circle cx="264.9" cy="44.4" r=".32" fill="#f0f"/>
<circle cx="264.9" cy="44.4" r=".32" fill="none" stroke="#f0f" stroke-width=".17"/>
<circle cx="264.9" cy="55.1" r=".32" fill="#f0f"/>
<circle cx="264.9" cy="55.1" r=".32" fill="none" stroke="#f0f" stroke-width=".17"/>
<circle cx="264.9" cy="49.8" r=".32" fill="#f0f"/>
<circle cx="264.9" cy="49.8" r=".32" fill="none" stroke="#f0f" stroke-width=".17"/>
<circle cx="264.9" cy="60.4" r=".32" fill="#f0f"/>
<circle cx="264.9" cy="60.4" r=".32" fill="none" stroke="#f0f" stroke-width=".17"/>
<circle cx="229.4" cy="44.4" r=".32" fill="#f0f"/>
<circle cx="229.4" cy="44.4" r=".32" fill="none" stroke="#f0f" stroke-width=".17"/>
<circle cx="229.4" cy="49.8" r=".32" fill="#f0f"/>
<circle cx="229.4" cy="49.8" r=".32" fill="none" stroke="#f0f" stroke-width=".17"/>
<circle cx="229.4" cy="55.1" r=".32" fill="#f0f"/>
<circle cx="229.4" cy="55.1" r=".32" fill="none" stroke="#f0f" stroke-width=".17"/>
<circle cx="229.4" cy="51.5" r=".32" fill="#f0f"/>
<circle cx="229.4" cy="51.5" r=".32" fill="none" stroke="#f0f" stroke-width=".17"/>
<circle cx="218.7" cy="48" r=".32" fill="#f0f"/>
<circle cx="218.7" cy="48" r=".32" fill="none" stroke="#f0f" stroke-width=".17"/>
<circle cx="209.8" cy="58.6" r=".32" fill="#f0f"/>
<circle cx="209.8" cy="58.6" r=".32" fill="none" stroke="#f0f" stroke-width=".17"/>
<circle cx="200.9" cy="60.4" r=".32" fill="#f0f"/>
<circle cx="200.9" cy="60.4" r=".32" fill="none" stroke="#f0f" stroke-width=".17"/>
<circle cx="200.9" cy="56.9" r=".32" fill="#f0f"/>
<circle cx="200.9" cy="56.9" r=".32" fill="none" stroke="#f0f" stroke-width=".17"/>
<circle cx="24.9" cy="115.5" r=".32" fill="#f0f"/>
<circle cx="24.9" cy="115.5" r=".32" fill="none" stroke="#f0f" stroke-width=".17"/>
<circle cx="99.6" cy="115.5" r=".32" fill="#f0f"/>
<circle cx="99.6" cy="115.5" r=".32" fill="none" stroke="#f0f" stroke-width=".17"/>
<circle cx="99.6" cy="149.3" r=".32" fill="#f0f"/>
<circle cx="99.6" cy="149.3" r=".32" fill="none" stroke="#f0f" stroke-width=".17"/>
<circle cx="197.4" cy="136.9" r=".32" fill="#f0f"/>
<circle cx="197.4" cy="136.9" r=".32" fill="none" stroke="#f0f" stroke-width=".17"/>
<circle cx="264.9" cy="136.9" r=".32" fill="#f0f"/>
<circle cx="264.9" cy="136.9" r=".32" fill="none" stroke="#f0f" stroke-width=".17"/>
<circle cx="257.8" cy="136.9" r=".32" fill="#f0f"/>
<circle cx="257.8" cy="136.9" r=".32" fill="none" stroke="#f0f" stroke-width=".17"/>
<circle cx="151.1" cy="97.8" r=".32" fill="#f0f"/>
<circle cx="151.1" cy="97.8" r=".32" fill="none" stroke="#f0f" stroke-width=".17"/>
<circle cx="128" cy="172.4" r=".32" fill="#f0f"/>
<circle cx="128" cy="172.4" r=".32" fill="none" stroke="#f0f" stroke-width=".17"/>
<circle cx="167.1" cy="97.8" r=".32" fill="#f0f"/>
<circle cx="167.1" cy="97.8" r=".32" fill="none" stroke="#f0f" stroke-width=".17"/>
<circle cx="172.5" cy="183.1" r=".32" fill="#f0f"/>
<circle cx="172.5" cy="183.1" r=".32" fill="none" stroke="#f0f" stroke-width=".17"/>
<circle cx="35.6" cy="115.5" r=".32" fill="#f0f"/>
<circle cx="35.6" cy="115.5" r=".32" fill="none" stroke="#f0f" stroke-width=".17"/>
<circle cx="35.6" cy="149.3" r=".32" fill="#f0f"/>
<circle cx="35.6" cy="149.3" r=".32" fill="none" stroke="#f0f" stroke-width=".17"/>
<text font-size="2.8" x="262.3" y="187.6">© Raspberry Pi 2018</text>
<text font-size="2.3" x="265.1" y="191.3">www.raspberrypi.org</text>
<g font-size="1.6" fill="#000080">
<text x="151.2" y="28.1">L2</text>
<text x="22.3" y="33.4">J1</text>
<text x="240.1" y="34.5">J2</text>
<text x="91.4" y="45.9">2K2</text>
<text x="92.2" y="44.1">R1</text>
<text x="101.4" y="44.1">R2</text>
<text x="101.4" y="45.9">2K2</text>
<text x="149.4" y="42.3">DLP11SN900HL2L</text>
<text x="151.2" y="45.9">L3</text>
<text x="65.8" y="54.8">DMG1024UV</text>
<text x="78.3" y="56.6">Q1-1</text>
<text x="65.8" y="65.4">DMG1024UV</text>
<text x="78.3" y="63.7">Q1-2</text>
<text x="149.4" y="60.1">DLP11SN900HL2L</text>
<text x="151.2" y="63.7">L4</text>
<text x="202.7" y="63.7">C4</text>
<text x="202.7" y="65.4">1u</text>
<text x="211.6" y="63.7">C3</text>
<text x="211.6" y="65.4">1u</text>
<text x="220.5" y="63.7">C2</text>
<text x="220.5" y="65.4">1u</text>
<text x="23.2" y="67.2">SFW15R-1STE1LF</text>
<text x="55.2" y="70.8">C1</text>
<text x="239.7" y="69.7">DF37NC-30DS-0.4V</text>
<text x="55.2" y="72.6">1u</text>
<text x="149.4" y="77.9">DLP11SN900HL2L</text>
<text x="168.9" y="101">C9</text>
<text x="27.8" y="106.3">FB1</text>
<text x="141.7" y="105.6">X1</text>
<text x="168.9" y="102.8">1u</text>
<text x="27.8" y="108.5">600@100MHz</text>
<text x="67.1" y="109.2">U1</text>
<text x="174.3" y="110.8">R3</text>
<text x="101.4" y="118.8">C5</text>
<text x="174.3" y="118.1">22R</text>
<text x="37.4" y="120.6">C11</text>
<text x="37.4" y="122.3">1u</text>
<text x="101.4" y="120.6">1u</text>
<text x="140.5" y="122.3">24MHz</text>
<text x="74.7" y="127.7">AP7331-18WG</text>
<text x="200.2" y="129.5">FB2</text>
<text x="200.2" y="131.6">600@100MHz</text>
<text x="223.5" y="130.5">U3</text>
<text x="247.2" y="134.8">L1</text>
<text x="250.7" y="134.8">2.2u</text>
<text x="67.1" y="143">U2</text>
<text x="193.5" y="143.7">C8</text>
<text x="266.7" y="143.7">C7</text>
<text x="192.4" y="145.5">4.7u</text>
<text x="266.7" y="145.5">10u</text>
<text x="37.4" y="154.3">C12</text>
<text x="101.4" y="152.6">C6</text>
<text x="101.4" y="154.3">1u</text>
<text x="233" y="154.3">PAM2301CAAB120</text>
<text x="37.4" y="156.1">1u</text>
<text x="74.7" y="161.5">AP7331-28WG</text>
<text x="150.6" y="167.9">U4</text>
<text x="122.7" y="177.5">100n</text>
<text x="124.2" y="175.7">C10</text>
<text x="150.8" y="187.1">ATSHA204A</text>
</g>
<g font-size="1.6">
<text x="96.1" y="35.2">1V8</text>
<text x="149.1" y="31.6">1</text>
<text x="161.3" y="31.6">2</text>
<text x="31.5" y="37">1</text>
<text x="31.5" y="38.7">2</text>
<text x="31.5" y="40.5">3</text>
<text x="149.1" y="37">4</text>
<text x="161.3" y="37">3</text>
<text x="235.3" y="40.5">14</text>
<text x="235.3" y="38.7">15</text>
<text x="257.3" y="38.7">16</text>
<text x="257.3" y="40.5">17</text>
<text x="31.5" y="42.3">4</text>
<text x="31.5" y="44.1">5</text>
<text x="31.5" y="45.8">6</text>
<text x="31.5" y="47.6">7</text>
<text x="91.9" y="47.7">1%</text>
<text x="101.4" y="47.7">1%</text>
<text x="217" y="44.1">2V8</text>
<text x="235.3" y="47.6">10</text>
<text x="235.3" y="45.8">11</text>
<text x="235.3" y="44.1">12</text>
<text x="235.3" y="42.3">13</text>
<text x="257.3" y="42.3">18</text>
<text x="257.3" y="44.1">19</text>
<text x="257.3" y="45.8">20</text>
<text x="257.3" y="47.6">21</text>
<text x="31.5" y="49.4">8</text>
<text x="31.5" y="51.2">9</text>
<text x="31.5" y="53">10</text>
<text x="74.7" y="49.4">1V8</text>
<text x="90.7" y="49.4">1005</text>
<text x="101.4" y="49.4">1005</text>
<text x="149.1" y="49.4">1</text>
<text x="161.3" y="49.4">2</text>
<text x="199.2" y="53">1V8</text>
<text x="208.1" y="53">1V2</text>
<text x="236.2" y="53">7</text>
<text x="236.2" y="51.2">8</text>
<text x="236.2" y="49.4">9</text>
<text x="257.3" y="49.4">22</text>
<text x="257.3" y="51.2">23</text>
<text x="257.3" y="53">24</text>
<text x="31.5" y="54.7">11</text>
<text x="31.5" y="56.5">12</text>
<text x="31.5" y="58.3">13</text>
<text x="149.1" y="54.7">4</text>
<text x="161.3" y="54.7">3</text>
<text x="236.2" y="58.3">4</text>
<text x="236.2" y="56.5">5</text>
<text x="236.2" y="54.7">6</text>
<text x="257.3" y="54.7">25</text>
<text x="257.3" y="56.5">26</text>
<text x="257.3" y="58.3">27</text>
<text x="31.5" y="60.1">14</text>
<text x="31.5" y="61.8">15</text>
<text x="51.6" y="63.7">3V3</text>
<text x="236.2" y="63.6">1</text>
<text x="236.2" y="61.8">2</text>
<text x="236.2" y="60.1">3</text>
<text x="257.3" y="60.1">28</text>
<text x="257.3" y="61.8">29</text>
<text x="257.3" y="63.6">30</text>
<text x="75.1" y="70.8">1V8</text>
<text x="149.1" y="67.2">1</text>
<text x="161.3" y="67.2">2</text>
<text x="202.7" y="67.2">1005</text>
<text x="211.6" y="67.2">1005</text>
<text x="220.5" y="67.2">1005</text>
<text x="55.2" y="74.3">1005</text>
<text x="149.1" y="72.5">4</text>
<text x="161.3" y="72.5">3</text>
<text x="165.4" y="93.9">1V8</text>
<text x="23.2" y="99.2">3V3</text>
<text x="150.8" y="105.5" transform="rotate(-90 150.8 105.5)">4</text>
<text x="168.9" y="104.6">1005</text>
<text x="26.7" y="111.7">BLM18AG601SN1</text>
<text x="26.7" y="113.5">1608</text>
<text x="97.8" y="109.9">1V8</text>
<text x="138.4" y="113.4">1</text>
<text x="163.1" y="113.4">3</text>
<text x="63.7" y="115.2">1</text>
<text x="81.3" y="115.2">5</text>
<text x="37.4" y="124.1">1005</text>
<text x="63.7" y="120.5">3</text>
<text x="81.3" y="120.5">4</text>
<text x="101.4" y="122.3">1005</text>
<text x="150.8" y="123" transform="rotate(-90 150.8 123)">2</text>
<text x="174.3" y="120.4">1005</text>
<text x="174.3" y="122.7">1%</text>
<text x="195.6" y="122.3">3V3</text>
<text x="72.6" y="128.4" transform="rotate(-90 72.6 128.4)">2</text>
<text x="272.1" y="131.2">1V2</text>
<text x="199.2" y="134.8">BLM18AG601SN1</text>
<text x="199.2" y="136.6">1608</text>
<text x="220.2" y="136.5">4</text>
<text x="237.7" y="136.5">3</text>
<text x="97.8" y="143.7">2V8</text>
<text x="220.2" y="143.6">1</text>
<text x="237.7" y="143.6">5</text>
<text x="247.2" y="140.1">2520</text>
<text x="63.7" y="149">1</text>
<text x="81.3" y="149">5</text>
<text x="192.1" y="147.2">1608</text>
<text x="266.7" y="147.2">2012</text>
<text x="63.7" y="154.3">3</text>
<text x="81.3" y="154.3">4</text>
<text x="229" y="153.2" transform="rotate(-90 229 153.2)">2</text>
<text x="37.4" y="157.9">1005</text>
<text x="101.4" y="156.1">1005</text>
<text x="72.6" y="162.1" transform="rotate(-90 72.6 162.1)">2</text>
<text x="126.3" y="168.6">3V3</text>
<text x="147.3" y="172.1">8</text>
<text x="164.8" y="172.1">1</text>
<text x="164.8" y="173.9">2</text>
<text x="122.7" y="179.2">1005</text>
<text x="147.3" y="179.2">6</text>
<text x="164.8" y="175.6">3</text>
<text x="164.8" y="177.4">7</text>
<text x="147.3" y="181">5</text>
<text x="164.8" y="181">4</text>
<text x="164.8" y="182.8">9</text>
<text x="228.2" y="195.1">Title</text>
<text x="233.5" y="196.8">Raspberry Pi Camera V2.1</text>
<text x="267.3" y="195.1">Drawn By</text>
<text x="278" y="196.8">Mike Stimson</text>
<text x="228.2" y="200.4">Size</text>
<text x="231.7" y="202.2">A3</text>
<text x="237.1" y="200.4">Ref</text>
<text x="242.4" y="202.2">RPI-CAM-V2_1</text>
<text x="285.2" y="200.6">Rev</text>
<text x="288.6" y="202.2">2.1</text>
<text x="228.2" y="205.7">Date:</text>
<text x="235.3" y="205.7">Tuesday, April 24, 2018</text>
<text x="263.7" y="205.7">Sheet</text>
<text x="272.6" y="205.7">1</text>
<text x="278" y="205.7">of</text>
<text x="283.3" y="205.7">1</text>
</g>
<g font-size="1.6" fill="#f00">
<text x="135.5" y="31.5">CON_CSI_D0N</text>
<text x="169.3" y="31.5">CSI_D0N</text>
<text x="43" y="40.3">CON_CSI_D0P</text>
<text x="43" y="38.6">CON_CSI_D0N</text>
<text x="135.5" y="36.8">CON_CSI_D0P</text>
<text x="169.3" y="36.8">CSI_D0P</text>
<text x="43" y="45.7">CON_CSI_D1P</text>
<text x="43" y="43.9">CON_CSI_D1N</text>
<text x="268.9" y="47.5">CSI_D1P</text>
<text x="268.9" y="45.7">CSI_D1N</text>
<text x="43" y="51">CON_CSI_CLKP</text>
<text x="43" y="49.2">CON_CSI_CLKN</text>
<text x="135.5" y="49.2">CON_CSI_D1N</text>
<text x="169.3" y="49.2">CSI_D1N</text>
<text x="222.6" y="53">MCLK</text>
<text x="268.9" y="52.8">CSI_D0P</text>
<text x="268.9" y="51">CSI_D0N</text>
<text x="43" y="58.3">SCL</text>
<text x="43" y="54.8">ENABLE</text>
<text x="103.5" y="59.9">SDA_1V8</text>
<text x="103.5" y="58.1">SCL_1V8</text>
<text x="135.5" y="54.6">CON_CSI_D1P</text>
<text x="169.3" y="54.6">CSI_D1P</text>
<text x="268.9" y="58.1">CSI_CLKP</text>
<text x="268.9" y="56.3">CSI_CLKN</text>
<text x="43" y="60.1">SDA</text>
<text x="268.9" y="63.5">SDA_1V8</text>
<text x="268.9" y="61.7">SCL_1V8</text>
<text x="135.5" y="67">CON_CSI_CLKN</text>
<text x="167.5" y="67">CSI_CLKN</text>
<text x="135.5" y="72.3">CON_CSI_CLKP</text>
<text x="167.5" y="72.3">CSI_CLKP</text>
<text x="187.1" y="113.5">MCLK</text>
<text x="50.2" y="120.6">ENABLE</text>
<text x="206.6" y="143.7">ENABLE</text>
<text x="50.2" y="154.3">ENABLE</text>
<text x="137.3" y="179.2">SCL</text>
<text x="137.3" y="181">SDA</text>
</g>
<g font-size="1.6" fill="#004080">
<text x="239.2" y="41.6">NC1</text>
<text x="239.2" y="39.8">DGND1</text>
<text x="249.6" y="39.8">DGND5</text>
<text x="252" y="41.6">NC6</text>
<text x="239.2" y="46.9">NC3</text>
<text x="239.2" y="45.2">DGND2</text>
<text x="239.2" y="43.4">NC2</text>
<text x="249.6" y="45.2">DGND6</text>
<text x="250.7" y="46.9">MD1N</text>
<text x="252" y="43.4">NC7</text>
<text x="239.2" y="52.3">DGND3</text>
<text x="239.2" y="50.5">AGND</text>
<text x="239.2" y="48.7">VA2V8</text>
<text x="249.6" y="50.5">DGND7</text>
<text x="250.7" y="52.3">MD0N</text>
<text x="250.8" y="48.7">MD1P</text>
<text x="239.2" y="59.4">VD1V2</text>
<text x="239.2" y="57.6">/PWDN</text>
<text x="239.2" y="55.8">DGND4</text>
<text x="239.2" y="54.1">MCLK</text>
<text x="249.6" y="55.8">DGND8</text>
<text x="250.5" y="57.6">MCKN</text>
<text x="250.6" y="59.4">MCKP</text>
<text x="250.8" y="54.1">MD0P</text>
<text x="239.2" y="64.7">NC5</text>
<text x="239.2" y="62.9">NC4</text>
<text x="239.2" y="61.2">VO1V8</text>
<text x="249.6" y="61.2">DGND9</text>
<text x="251.9" y="64.7">SDA</text>
<text x="252.1" y="62.9">SCL</text>
<text x="151.9" y="111" transform="rotate(-90 151.9 111)">VDD</text>
<text x="66.7" y="116.3">IN</text>
<text x="75.8" y="116.3">OUT</text>
<text x="141.4" y="114.5">OE</text>
<text x="154.4" y="114.5">OUTPUT</text>
<text x="66.7" y="121.6">EN</text>
<text x="73.7" y="125.3" transform="rotate(-90 73.7 125.3)">GND</text>
<text x="76.9" y="121.6">NC</text>
<text x="151.9" y="120" transform="rotate(-90 151.9 120)">GND</text>
<text x="223.2" y="137.6">VIN</text>
<text x="233" y="137.6">SW</text>
<text x="223.2" y="144.7">EN</text>
<text x="231.2" y="144.7">VOUT</text>
<text x="66.7" y="150.1">IN</text>
<text x="66.7" y="155.4">EN</text>
<text x="75.8" y="150.1">OUT</text>
<text x="76.9" y="155.4">NC</text>
<text x="230.2" y="150.2" transform="rotate(-90 230.2 150.2)">GND</text>
<text x="73.7" y="159.1" transform="rotate(-90 73.7 159.1)">GND</text>
<text x="150.3" y="173.2">VCC</text>
<text x="159.6" y="173.2">NC1</text>
<text x="159.6" y="175">NC2</text>
<text x="159.6" y="176.7">NC3</text>
<text x="159.6" y="178.5">NC7</text>
<text x="150.3" y="180.3">SCL</text>
<text x="150.3" y="182.1">SDA</text>
<text x="155.4" y="183.9">EXP_PAD</text>
<text x="159.2" y="182.1">GND</text>
</g>
<g font-size="1.3">
<text x="30.8" y="1.3">5</text>
<text x="88.9" y="1.3">4</text>
<text x="146.9" y="1.3">3</text>
<text x="205" y="1.3">2</text>
<text x="263.1" y="1.3">1</text>
<text x=".5" y="28.4">D</text>
<text x="292.6" y="28.4">D</text>
<text x=".5" y="79.5">C</text>
<text x="292.6" y="79.5">C</text>
<text x=".5" y="130.6">B</text>
<text x="292.6" y="130.6">B</text>
<text x=".5" y="181.7">A</text>
<text x="292.6" y="181.7">A</text>
<text x="30.8" y="207.4">5</text>
<text x="88.9" y="207.4">4</text>
<text x="146.9" y="207.4">3</text>
<text x="205" y="207.4">2</text>
<text x="263.1" y="207.4">1</text>
</g>
</svg>
